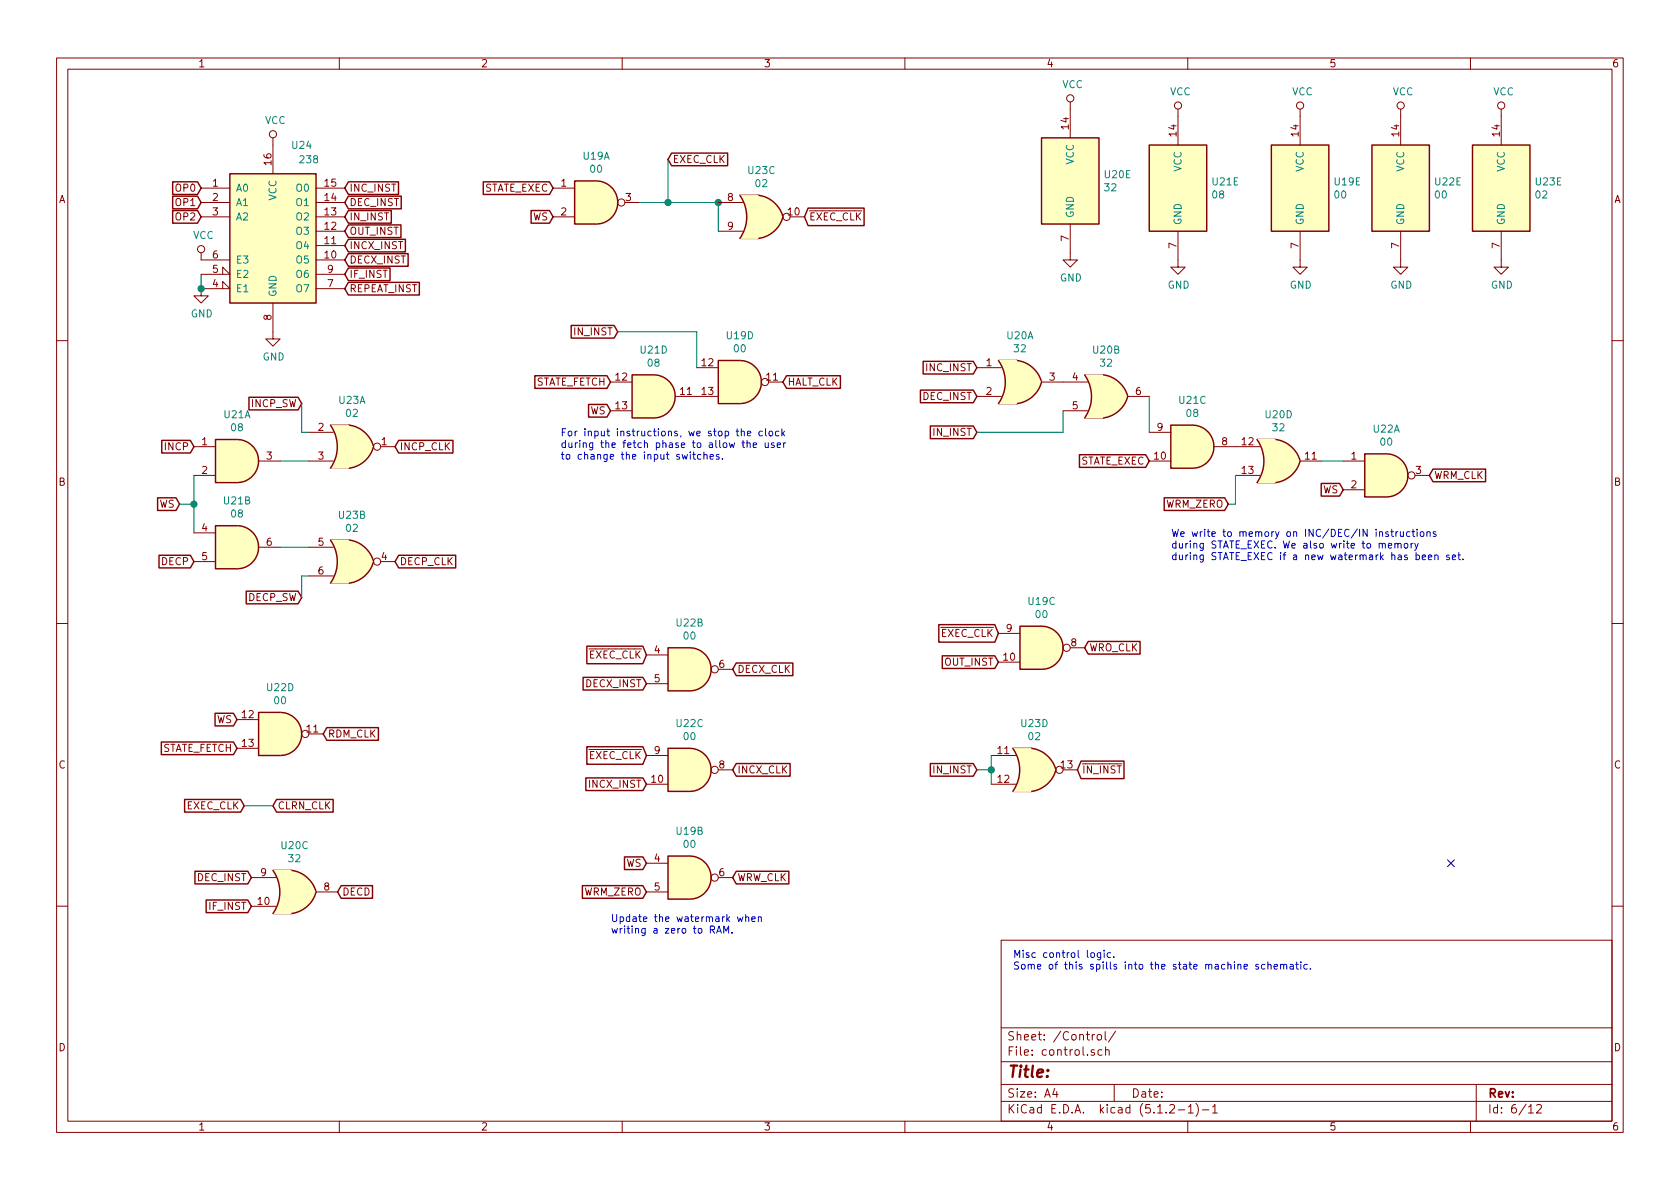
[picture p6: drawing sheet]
<svg xmlns="http://www.w3.org/2000/svg" width="297mm" height="210mm" viewBox="0 0 297 210" stroke-linecap="round" stroke-linejoin="round" font-family="sans-serif">
<g fill="none" stroke="#840000" stroke-width=".18">
<path d="M10 10.3h277v189.9h-277zM12 12.2h273v186.1h-273zM60 10.3v1.9M110 10.3v1.9M160 10.3v1.9M189.2 18v6.4M208.3 19.3v6.3M210 10.3v1.9M229.9 19.3v6.3M247.6 19.3v6.3M260 10.3v1.9M265.4 19.3v6.3"/>
<path d="M35.6 33.3h5M35.6 38.3h5M35.6 35.8h5M48.3 24.4v6.3M55.9 33.3h5.1M55.9 38.3h5.1M55.9 35.8h5.1M97.8 33.3h3.8M97.8 38.3h3.8M110.5 35.8h2.5M127 35.8h4.3M139.7 38.3h2.5"/>
<path d="M189.2 39.6v6.4h1.3l-1.3 1.2-1.2-1.2h1.2M35.6 48.5h5l-1.2-1.3v1.3M35.6 44.7v1.3h5M39.4 51v-1.2l1.2 1.2h-5v1.3h1.2l-1.2 1.3-1.3-1.3h1.3M48.3 53.6v6.3h1.2l-1.2 1.3-1.3-1.3h1.3M55.9 46h5.1M55.9 43.4h5.1M55.9 40.9h5.1M55.9 51h5.1M55.9 48.5h5.1M127 40.9h4.3M208.3 40.9v6.3h1.2l-1.2 1.3-1.3-1.3h1.3"/>
<path d="M229.9 40.9v6.3h1.2l-1.2 1.3-1.3-1.3h1.3M247.6 40.9v6.3h1.3l-1.3 1.3-1.2-1.3h1.2M265.4 40.9v6.3h1.3l-1.3 1.3-1.2-1.3h1.2M10 60.2h2M34.3 79h3.8M54.6 76.4h4.3M67.3 79h2.5M107.9 67.6h3.9M107.9 72.6h3.9M119.4 70.1h7.6M123.2 65h3.8M135.9 67.6h2.5"/>
<path d="M172.7 65h4.3M172.7 70.1h4.3M184.1 67.6h8.2M188 72.6h4.3M199.4 70.1h3.8M203.2 76.4h3.8M214.6 79h8.2M285 60.2h2M34.3 84.1h3.8M34.3 94.2h3.8M34.3 99.3h3.8M45.7 81.5h3.8"/>
<path d="M45.7 96.8h3.8M54.6 81.5h4.3M54.6 96.8h4.3M67.3 99.3h2.5M203.2 81.5h3.8M218.4 84.1h4.4M229.9 81.5h3.8M237.5 81.5h3.8M237.5 86.6h3.8M250.2 84.1h2.5M10 110.3h2M54.6 101.8h4.3"/>
<path d="M114.3 115.8h3.8M127 118.4h2.5M176.5 117.1h3.8M176.5 112h3.8M189.2 114.5h2.6M285 110.3h2M41.9 127.2h3.8M41.9 132.3h3.8M54.6 129.8h2.5M114.3 120.9h3.8M114.3 138.7h3.8M114.3 133.6h3.8"/>
<path d="M127 136.1h2.5M175.3 138.7h4.3M175.3 133.6h4.3M188 136.1h2.5M44.4 155.2h4.4M55.9 157.7h3.8M114.3 152.6h3.8M114.3 157.7h3.8M127 155.2h2.5M10 160.2h2M44.4 160.3h4.4M177 166.3h108v32h-108z"/>
<path d="M285 160.2h2M60 198.3v1.9M110 198.3v1.9M160 198.3v1.9M177 194.8h108M177 191.8h108M177 187.8h108M177 181.8h108M186.5 192.5l-.4 1h1M186.8 193v1M193.5 185.7l-.4-.1-.2 .2 .1 .2 .5 .2v.3h-.6M193.5 182.9l-.4 .3"/>
<path d="M194.1 183.1l.2-.2 .4 .2v.7l-.2 .1-.4-.1zM194.8 185.7l-.4-.1-.3 .3 .1 .6 .2 .1 .4-.1M195.4 182.4v1.3l.2 .2M195.5 185.7l.2-.1 .4 .1v.9M195.5 185.1v1.5M197 191.8v3M197.3 182.3l-1.3 2M206.8 195.5l.2-.2h.4l.2 .2 .1 .3-.1 .2-.8 .8h.9M208.3 196.3h1.2M210 198.3v1.9M210.1 195.8l.4-.5v1.5M210.1 196.8h.9"/>
<path d="M211.5 195.1a1.71 1.71 0 0 1 0 2.3M212.6 196.3h1.1M214.4 195.8l.4-.5v1.5M214.4 196.8h.8M260 198.3v1.9M261 191.8v6.5M270.3 195.8l.4-.5v1.5M270.3 196.8h.8M271.7 195.5l.2-.2h.4l.2 .5-.9 1h.9"/>
<circle cx="189.2" cy="17.4" r=".63"/>
<circle cx="208.3" cy="18.7" r=".63"/>
<circle cx="229.9" cy="18.7" r=".63"/>
<circle cx="247.6" cy="18.7" r=".63"/>
<circle cx="265.4" cy="18.7" r=".63"/>
<circle cx="48.3" cy="23.7" r=".63"/>
<circle cx="109.9" cy="35.8" r=".63"/>
<circle cx="139.1" cy="38.3" r=".63"/>
<circle cx="35.6" cy="44.1" r=".63"/>
<circle cx="66.7" cy="79" r=".63"/>
<circle cx="135.3" cy="67.6" r=".63"/>
<circle cx="66.7" cy="99.3" r=".63"/>
<circle cx="249.6" cy="84.1" r=".63"/>
<circle cx="126.4" cy="118.4" r=".63"/>
<circle cx="188.6" cy="114.5" r=".63"/>
<circle cx="54" cy="129.8" r=".63"/>
<circle cx="126.4" cy="136.1" r=".63"/>
<circle cx="187.3" cy="136.1" r=".63"/>
<circle cx="126.4" cy="155.2" r=".63"/>
</g>
<g fill="none" stroke="#840000" stroke-width=".25">
<path d="M30.5 32.2h4.4l.7 1.1-.7 1.1h-4.4zM30.5 34.7h4.4l.7 1.1-.7 1.1h-4.4zM30.5 37.2h4.4l.7 1.1-.7 1.2h-4.4zM40.6 30.7h15.3v22.9h-15.3zM61.6 37.2h7.6v2.3h-7.6l-.6-1.2zM61.6 39.8h9.3v2.2h-9.3l-.6-1.1zM61.6 32.2h8.9v2.2h-8.9l-.6-1.1zM61.6 34.7h9.3v2.2h-9.3l-.6-1.1zM85.4 32.2h11.8l.6 1.1-.6 1.1h-11.8zM93.9 37.2h3.3l.6 1.1-.6 1.2h-3.3zM101.6 32h3.8a3.8 3.8 0 0 1 3.8 3.8 3.8 3.8 0 0 1-3.8 3.8h-3.8zM118.7 27.1h10v2.2h-10l-.6-1.1z"/>
<path d="M130.8 34.5h3.2a5.2 5.2 0 0 1 4.4 3.8M130.8 34.6a6.6 6.6 0 0 1 0 7.5M138.4 38.4a5.2 5.2 0 0 1-4.4 3.8h-3.2M142.9 36.8h9.9v3.1h-9.9l-.7-1.6zM184.1 24.4h10.2v15.2h-10.2zM203.2 25.6h10.2v15.3h-10.2zM224.8 25.6h10.1v15.3h-10.1zM242.6 25.6h10.1v15.3h-10.1zM260.3 25.6h10.2v15.3h-10.2zM61.6 42.3h10.1v2.2h-10.1l-.6-1.1zM61.6 44.9h10.6v2.2h-10.6l-.6-1.1zM61.6 49.9h12.5v2.3h-12.5l-.6-1.2z"/>
<path d="M61.6 47.4h7.4v2.2h-7.4l-.6-1.1zM101 57.6h7.6l.6 1.1-.6 1.1h-7.6zM28.6 77.9h5.1l.6 1.1-.6 1.1h-5.1zM38.1 77.7h3.8a3.8 3.8 0 0 1 3.8 3.8 3.8 3.8 0 0 1-3.8 3.8h-3.8zM44 70.3h8.7l.6 1.1-.6 1.1h-8.7zM61.6 75.2a5.2 5.2 0 0 1 4.4 3.8M61.6 75.2h-3.2a6.6 6.6 0 0 1 0 7.6h3.2M66 79a5.2 5.2 0 0 1-4.4 3.8M70.5 77.9h9.6v2.2h-9.6l-.7-1.1zM94.6 66.4h12.7l.6 1.2-.6 1.1h-12.7zM104.1 71.5h3.2l.6 1.1-.6 1.2h-3.2zM111.8 66.3h3.8a3.8 3.8 0 0 1 3.8 3.8 3.8 3.8 0 0 1-3.8 3.8h-3.8z"/>
<path d="M127 63.7h3.8a3.8 3.8 0 0 1 3.8 3.9 3.8 3.8 0 0 1-3.8 3.8h-3.8zM139.1 66.4h9.5v2.3h-9.5l-.7-1.1zM162.7 69h9.4l.6 1.1-.6 1.1h-9.4zM163.2 63.9h8.9l.6 1.1-.6 1.1h-8.9zM164.5 75.3h7.6l.6 1.1-.6 1.2h-7.6zM176.5 63.7h3.2a5.2 5.2 0 0 1 4.4 3.8M176.6 63.8a6.6 6.6 0 0 1 0 7.5M184.1 67.6a5.2 5.2 0 0 1-4.4 3.8h-3.2M191.8 73.9h3.1M191.8 66.3h3.1M191.8 66.3a6.6 6.6 0 0 1 0 7.6M194.9 66.3a5.2 5.2 0 0 1 4.5 3.8"/>
<path d="M199.4 70.1a5.2 5.2 0 0 1-4.5 3.8M207 75.2h3.8a3.8 3.8 0 0 1 3.8 3.8 3.8 3.8 0 0 1-3.8 3.8h-3.8zM222.2 77.7h3.2a5.2 5.2 0 0 1 4.5 3.8M222.3 77.7a6.6 6.6 0 0 1 0 7.6M27.9 88h3.2l.6 1.1-.6 1.2h-3.2zM28.1 98.2h5.6l.6 1.1-.6 1.1h-5.6zM38.1 93h3.8a3.8 3.8 0 0 1 3.8 3.8 3.8 3.8 0 0 1-3.8 3.8h-3.8zM58.4 95.5h3.2a5.2 5.2 0 0 1 4.4 3.8M58.4 95.5a6.6 6.6 0 0 1 0 7.6M66 99.3a5.2 5.2 0 0 1-4.4 3.8h-3.2M70.5 98.2h10.1v2.2h-10.1l-.7-1.1zM190.9 80.4h11.7l.6 1.1-.6 1.1h-11.7z"/>
<path d="M205.8 88h10.7l.7 1.1-.7 1.2h-10.7zM229.9 81.6a5.2 5.2 0 0 1-4.5 3.8l-3.2-.1M233.6 85.5h3.3l.6 1.1-.6 1.1h-3.3zM241.3 80.3h3.8a3.8 3.8 0 0 1 3.8 3.8 3.8 3.8 0 0 1-3.8 3.8h-3.8zM253.4 83h9.3v2.2h-9.3l-.7-1.1zM43.5 104.5h9.2l.6 1.2-.6 1.1h-9.2zM103.1 119.8h10.6l.6 1.1-.6 1.1h-10.6zM103.8 114.3h9.9l.6 1.5-.6 1.6h-9.9zM118.1 114.5h3.8a3.8 3.8 0 0 1 3.8 3.9 3.8 3.8 0 0 1-3.8 3.8h-3.8zM130.2 117.2h10v2.3h-10l-.7-1.1zM166 110.5h9.9l.6 1.5-.6 1.6h-9.9zM166.6 116h9.3l.6 1.1-.6 1.1h-9.3z"/>
<path d="M180.3 110.7h3.8a3.8 3.8 0 0 1 3.9 3.8 3.8 3.8 0 0 1-3.9 3.9h-3.8zM192.4 113.4h9.2v2.3h-9.2l-.6-1.2zM28.5 131.2h12.8l.6 1.1-.6 1.1h-12.8zM38 126.1h3.3l.6 1.1-.6 1.2h-3.3zM45.7 126h3.8a3.8 3.8 0 0 1 3.8 3.8 3.8 3.8 0 0 1-3.8 3.8h-3.8zM57.8 128.7h9.1v2.2h-9.1l-.7-1.1zM103.6 137.6h10.1l.6 1.1-.6 1.1h-10.1zM103.8 132h9.9l.6 1.6-.6 1.5h-9.9zM118.1 132.3h3.8a3.8 3.8 0 0 1 3.8 3.8 3.8 3.8 0 0 1-3.8 3.8h-3.8zM130.2 135h9.5v2.3h-9.5l-.7-1.2zM164.5 135h7.6l.6 1.1-.6 1.2h-7.6zM179.1 139.9h3.1"/>
<path d="M179.1 132.3h3.1M179.1 132.4a6.6 6.6 0 0 1 0 7.5M182.2 132.3a5.2 5.2 0 0 1 4.5 3.8M186.7 136.2a5.2 5.2 0 0 1-4.5 3.8M191.1 134.6h7.6v3.1h-7.6l-.6-1.6zM32.6 141.4h9.9l.7 1.1-.7 1.1h-9.9zM34.5 154.1h9.3l.6 1.1-.6 1.1h-9.3zM36.4 159.2h7.4l.6 1.1-.6 1.1h-7.4zM48.3 153.9h3.1a5.2 5.2 0 0 1 4.5 3.8M48.3 153.9a6.6 6.6 0 0 1 0 7.6M48.9 141.4h10v2.2h-10l-.6-1.1zM55.9 157.8a5.2 5.2 0 0 1-4.5 3.8l-3.1-.1"/>
<path d="M60.3 156.6h5.6v2.2h-5.6l-.6-1.1zM103 156.6h10.7l.6 1.1-.6 1.1h-10.7zM110.4 151.5h3.3l.6 1.1-.6 1.2h-3.3zM118.1 151.4h3.8a3.8 3.8 0 0 1 3.8 3.8 3.8 3.8 0 0 1-3.8 3.8h-3.8zM130.2 154.1h9.3v2.2h-9.3l-.7-1.1z"/>
</g>
<g fill="none" stroke="#008400" stroke-width=".18">
<path d="M113 35.8h14v5.1M118.1 28.2v7.6M35.6 48.5v2.5M109.2 58.7h14v6.3M53.3 71.4v5h1.3M188 72.6v3.8h-15.3M203.2 70.1v6.3M31.7 89.1h2.6M34.3 84.1v10.1M49.5 81.5h5.1M49.5 96.8h5.1M218.4 84.1v5h-1.2"/>
<path d="M233.7 81.5h3.8M54.6 101.8h-1.3v3.9M172.7 136.1h2.6M175.3 133.6v5.1M43.2 142.5h5.1"/>
</g>
<g fill="#008400" stroke="#008400" stroke-width=".25">
<circle cx="34.3" cy="89.1" r=".51"/>
<circle cx="35.6" cy="51" r=".51"/>
<circle cx="127" cy="35.8" r=".51"/>
<circle cx="118.1" cy="35.8" r=".51"/>
<circle cx="175.3" cy="136.1" r=".51"/>
</g>
<g fill="#ffffc2" stroke="#ffffc2" stroke-width=".18">
<path d="M40.6 30.7h15.3v22.9h-15.3z"/>
<path d="M242.6 25.6h10.1v15.3h-10.1z"/>
<path d="M105.4 32a3.8 3.8 0 0 1 3.8 3.8 3.8 3.8 0 0 1-3.8 3.8z"/>
<path d="M101.6 32h3.8v7.6h-3.8z"/>
<path d="M121.9 114.5a3.8 3.8 0 0 1 3.8 3.9 3.8 3.8 0 0 1-3.8 3.8z"/>
<path d="M118.1 114.5h3.8v7.7h-3.8z"/>
<path d="M130.8 63.7a3.8 3.8 0 0 1 3.8 3.9 3.8 3.8 0 0 1-3.8 3.8z"/>
<path d="M127 63.7h3.8v7.7h-3.8z"/>
<path d="M184.1 110.7a3.8 3.8 0 0 1 3.9 3.8 3.8 3.8 0 0 1-3.9 3.9z"/>
<path d="M180.3 110.7h3.8v7.7h-3.8z"/>
<path d="M224.8 25.6h10.1v15.3h-10.1z"/>
<path d="M121.9 151.4a3.8 3.8 0 0 1 3.8 3.8 3.8 3.8 0 0 1-3.8 3.8z"/>
<path d="M118.1 151.4h3.8v7.6h-3.8z"/>
<path d="M49.5 126a3.8 3.8 0 0 1 3.8 3.8 3.8 3.8 0 0 1-3.8 3.8z"/>
<path d="M45.7 126h3.8v7.6h-3.8z"/>
<path d="M121.9 132.3a3.8 3.8 0 0 1 3.8 3.8 3.8 3.8 0 0 1-3.8 3.8z"/>
<path d="M118.1 132.3h3.8v7.6h-3.8z"/>
<path d="M41.9 77.7a3.8 3.8 0 0 1 3.8 3.8 3.8 3.8 0 0 1-3.8 3.8z"/>
<path d="M38.1 77.7h3.8v7.6h-3.8z"/>
<path d="M41.9 93a3.8 3.8 0 0 1 3.8 3.8 3.8 3.8 0 0 1-3.8 3.8z"/>
<path d="M38.1 93h3.8v7.6h-3.8z"/>
<path d="M210.8 75.2a3.8 3.8 0 0 1 3.8 3.8 3.8 3.8 0 0 1-3.8 3.8z"/>
<path d="M207 75.2h3.8v7.6h-3.8z"/>
<path d="M115.6 66.3a3.8 3.8 0 0 1 3.8 3.8 3.8 3.8 0 0 1-3.8 3.8z"/>
<path d="M111.8 66.3h3.8v7.6h-3.8z"/>
<path d="M203.2 25.6h10.2v15.3h-10.2z"/>
<path d="M245.1 80.3a3.8 3.8 0 0 1 3.8 3.8 3.8 3.8 0 0 1-3.8 3.8z"/>
<path d="M241.3 80.3h3.8v7.6h-3.8z"/>
<path d="M51.4 153.9a5.2 5.2 0 0 1 4.5 3.8l-5 1.3z"/>
<path d="M50.9 156.4l5 1.4a5.2 5.2 0 0 1-4.5 3.8z"/>
<path d="M48.3 161.5h3.1z"/>
<path d="M48.3 153.9h3.1z"/>
<path d="M48.3 153.9h3.1v7.6h-3.1a6.7 6.7 0 0 0 0-7.6z"/>
<path d="M225.4 77.7a5.2 5.2 0 0 1 4.5 3.8l-5 1.3z"/>
<path d="M224.9 80.2l5 1.4a5.2 5.2 0 0 1-4.5 3.8z"/>
<path d="M222.2 85.3h3.2z"/>
<path d="M222.2 77.7h3.2z"/>
<path d="M222.2 77.7h3.2v7.6h-3.2a6.7 6.7 0 0 0 0-7.6z"/>
<path d="M184.1 24.4h10.2v15.2h-10.2z"/>
<path d="M194.9 66.3a5.2 5.2 0 0 1 4.5 3.8l-5 1.3z"/>
<path d="M194.4 68.8l5 1.3a5.2 5.2 0 0 1-4.5 3.8z"/>
<path d="M191.8 73.9h3.1z"/>
<path d="M191.8 66.3h3.1z"/>
<path d="M191.8 66.3h3.1v7.6h-3.1a6.7 6.7 0 0 0 0-7.6z"/>
<path d="M179.7 63.7a5.2 5.2 0 0 1 4.4 3.8l-5 1.4z"/>
<path d="M179.1 66.2l5 1.4a5.2 5.2 0 0 1-4.4 3.8z"/>
<path d="M176.5 71.4h3.2z"/>
<path d="M176.5 63.7h3.2z"/>
<path d="M176.5 63.7h3.2v7.7h-3.2a6.7 6.7 0 0 0 0-7.7z"/>
<path d="M61.6 75.2a5.2 5.2 0 0 1 4.4 3.8l-5 1.3z"/>
<path d="M61 77.7l5 1.3a5.2 5.2 0 0 1-4.4 3.8z"/>
<path d="M58.4 82.8h3.2z"/>
<path d="M58.4 75.2h3.2z"/>
<path d="M58.4 75.2h3.2v7.6h-3.2a6.7 6.7 0 0 0 0-7.6z"/>
<path d="M61.6 95.5a5.2 5.2 0 0 1 4.4 3.8l-5 1.3z"/>
<path d="M61 98l5 1.3a5.2 5.2 0 0 1-4.4 3.8z"/>
<path d="M58.4 103.1h3.2z"/>
<path d="M58.4 95.5h3.2z"/>
<path d="M58.4 95.5h3.2v7.6h-3.2a6.7 6.7 0 0 0 0-7.6z"/>
<path d="M134 34.5a5.2 5.2 0 0 1 4.4 3.8l-5 1.4z"/>
<path d="M133.4 37l5 1.4a5.2 5.2 0 0 1-4.4 3.8z"/>
<path d="M130.8 42.2h3.2z"/>
<path d="M130.8 34.5h3.2z"/>
<path d="M130.8 34.5h3.2v7.7h-3.2a6.7 6.7 0 0 0 0-7.7z"/>
<path d="M260.3 25.6h10.2v15.3h-10.2z"/>
<path d="M182.2 132.3a5.2 5.2 0 0 1 4.5 3.8l-5 1.4z"/>
<path d="M181.7 134.8l5 1.4a5.2 5.2 0 0 1-4.5 3.8z"/>
<path d="M179.1 139.9h3.1z"/>
<path d="M179.1 132.3h3.1z"/>
<path d="M179.1 132.3h3.1v7.6h-3.1a6.7 6.7 0 0 0 0-7.6z"/>
</g>
<path d="M255.9 152l1.2 1.3M257.1 152l-1.2 1.3" fill="none" stroke="#000084" stroke-width=".18"/>
<g fill="none" stroke="#0000c2" stroke-width=".18">
<path d="M122.7 79.9v1.1l.3 .2M124.5 79.9v1.3M131.1 76.4l.1-.2 .3 .1 .1 .8M131.1 75.8v1.3M131.2 78.3h.4M131.4 77.9v1.1l.2 .1M132.1 78.4l.2-.1 .3 .1v.7M132.1 77.9v1.2M132.2 76.7l.5-.2v-.2l-.4-.1-.1 .2v.6h.5M133.2 78.7l.6-.1-.1-.2-.4-.1-.1 .2v.6h.5M134.8 76.3l-.4-.1-.2 .3 .1 .5h.5M135.3 78.3l.1 .8h.3l.1-.1"/>
<path d="M135.4 75.8v1.1l.1 .2M135.8 78.3v.8M136.1 76.3l.3-.1 .2 .3-.1 .5-.3 .1-.2-.1zM136.9 78.4l-.3-.1-.2 .2v.2l.5 .1v.3h-.5M137.4 78.7l.6-.1-.1-.2-.3-.1-.2 .2 .1 .6h.4M137.7 76.3l-.4-.1-.2 .3 .1 .5h.5M138.3 75.8v1.3M138.4 76.6l.3 .5M138.6 78.3v.8M138.7 76.2l-.4 .5M138.9 78.3l-.3 .2M122.5 80.4h.5"/>
<path d="M123.9 80.4h-.4l-.2 .2 .1 .5h.5M124.5 80.5l.1-.1h.3l.1 .8M125.6 80.8l.6-.1-.1-.3h-.4l-.1 .1v.6h.5M127.1 80.4h-.3l-.2 .1 .1 .2 .4 .1v.3h-.5M127.7 81.1v.1M245.5 94.1l-.3-.1-.2 .2 .1 .2 .4 .1v.3h-.5M245.5 96.5l.6-.1-.1-.3h-.3l-.2 .2v.6h.5M245.9 94h.5M246.1 93.6v1.1l.3 .2M246.6 96.2l.2-.1h.3l.1 .8M246.6 96.1v.8M246.8 94v.9"/>
<path d="M247.2 94l-.4 .3M247.2 96.3l.1-.2h.3l.1 .8M247.6 94v.8l.4 .1 .1-.2M248.1 94v.9M248.3 96.2l.2-.1 .4 .1v.5l-.1 .2h-.3l-.2-.1zM249.3 94.1l-.4-.1-.2 .3 .1 .5h.5M249.5 96.1v.8M249.7 94h.4M249.8 93.6v1.1l.3 .2M249.8 96.1h-.2l-.1 .2M250.1 96.1l.3 .8M250.4 98.2l.3-.1 .3 .3-.1 .5h-.5"/>
<path d="M250.5 93.6v.1M250.5 94v.9M250.7 96.1l-.4 1.1-.2 .2M251.2 94.2l.1-.2 .4 .2 .1 .4-.2 .2-.3 .1-.1-.2zM251.5 98.5l.6-.1-.1-.2-.4-.1-.1 .2v.6h.5M252.3 94.2l.2-.2 .3 .1 .1 .8M252.3 94v.9M252.6 98.5l.6-.1-.1-.2-.4-.1-.1 .2v.6h.5M253.7 98.3l.2-.2 .3 .1 .1 .8M253.7 98.1v.9M253.9 94.1l-.3-.1-.2 .2 .1 .2 .4 .1v.3h-.5M256.2 98.2l-.3-.1-.1 .2v.2l.4 .1v.3h-.4"/>
<path d="M256.8 98.5l.6-.1-.1-.2-.3-.1-.2 .2v.6h.5M257.8 98.1h.4M257.9 97.7v1.1l.3 .2M258.6 98.9v.1M125.6 164.4l.7-.1v-.4l-.7-.2v1.3M125.9 164.4l.4 .6M126.7 165l.4-1.3 .5 1.3M126.8 164.7h.6M128 165v-1.3l.4 1 .4-1v1.3M129.4 164.9v.1M130.4 162.1l.2 .9 .3-.6 .2 .6 .3-.9M131.9 162.2l.1-.1 .3 .1 .1 .8"/>
<path d="M131.9 161.7v1.3M132.9 162.5l.6-.1v-.2l-.4-.1-.2 .2 .1 .6h.5M134.1 162.2l.2-.1 .3 .1v.8M134.1 162.1v.9M194.6 168.5v1.1l-.2 .1h-.3M194.6 168.5h-.3l-.3 .2 .1 .6h.5M195.2 168v.2M195.2 168.5v.8M196.4 168.5h-.4l-.2 .2 .1 .6h.5M196.9 169.2v.1M220 170.9l.5-.1v-.2l-.4-.1-.1 .2v.6h.5M222.5 170.6l-.3-.1-.2 .2 .1 .2 .4 .1v.3h-.5"/>
<path d="M223.6 170.6l-.3-.1-.3 .3 .2 .5h.4M224.2 170.7l.2-.2 .3 .1v.8M224.2 170.1v1.3M225.3 170.9l.6-.1-.1-.2-.3-.1-.2 .2v.6h.5M226.4 170.7l.2-.2 .3 .1 .1 .8M226.4 170.5v.9M227 170.7l.2-.2 .3 .1v.8M228.1 170.6h.5l.1 .8M228.7 170.8l-.5 .1-.1 .2v.2h.6M229.1 170.5h.5M229.3 170.1v1.1l.3 .2M230 170.1v.1"/>
<path d="M230 170.5v.9M231.1 170.6l-.3-.1-.3 .3 .2 .5h.4M231.7 171.2v.2"/>
</g>
<text font-size="2.8" fill="#840000" x="178" y="190.5">Title:</text>
<g font-size="2.1" fill="#840000">
<text x="178" y="184">Sheet: /Control/</text>
<text x="178" y="186.7">File: control.sch</text>
<text x="178" y="196.9">KiCad E.D.A. kicad (5.1.2-1)-1</text>
<text x="178" y="194.1">Size: A4</text>
<text x="200" y="194.1">Date:</text>
<text x="263" y="194.1">Rev:</text>
<text x="263" y="196.9">Id: 6/12</text>
</g>
<g font-size="1.8" fill="#840000">
<text x="35" y="11.9">1</text>
<text x="85" y="11.9">2</text>
<text x="135" y="11.9">3</text>
<text x="185" y="11.9">4</text>
<text x="235" y="11.9">5</text>
<text x="285" y="11.9">6</text>
<text x="189" y="22.8" transform="rotate(-90 189 22.8)">14</text>
<text x="48" y="29.2" transform="rotate(-90 48 29.2)">16</text>
<text x="118.9" y="28.8">EXEC_CLK</text>
<text x="208" y="24.1" transform="rotate(-90 208 24.1)">14</text>
<text x="229.6" y="24.1" transform="rotate(-90 229.6 24.1)">14</text>
<text x="247.4" y="24.1" transform="rotate(-90 247.4 24.1)">14</text>
<text x="265.2" y="24.1" transform="rotate(-90 265.2 24.1)">14</text>
<text x="10.4" y="35.9">A</text>
<text x="31.2" y="33.9">OP0</text>
<text x="37.6" y="33">1</text>
<text x="37.6" y="35.6">2</text>
<text x="57.5" y="35.6">14</text>
<text x="57.5" y="33">15</text>
<text x="61.7" y="33.9">INC_INST</text>
<text x="85.4" y="33.9">STATE_EXEC</text>
<text x="99.2" y="33">1</text>
<text x="110.6" y="35.6">3</text>
<text x="128.7" y="35.6">8</text>
<text x="285.4" y="35.9">A</text>
<text x="31.2" y="36.4">OP1</text>
<text x="31.2" y="39">OP2</text>
<text x="37.6" y="38.1">3</text>
<text x="57.5" y="40.6">12</text>
<text x="57.5" y="38.1">13</text>
<text x="61.7" y="39">IN_INST</text>
<text x="61.7" y="41.5">OUT_INST</text>
<text x="61.7" y="36.4">DEC_INST</text>
<text x="94.2" y="39">WS</text>
<text x="99.2" y="38.1">2</text>
<text x="128.7" y="40.6">9</text>
<text x="139.4" y="38.1">10</text>
<text x="143" y="39">EXEC_CLK</text>
<text x="37.6" y="45.7">6</text>
<text x="57.5" y="45.7">10</text>
<text x="57.5" y="43.2">11</text>
<text x="61.7" y="44.1">INCX_INST</text>
<text x="61.7" y="46.6">DECX_INST</text>
<text x="189" y="42.6" transform="rotate(-90 189 42.6)">7</text>
<text x="208" y="43.9" transform="rotate(-90 208 43.9)">7</text>
<text x="229.6" y="43.9" transform="rotate(-90 229.6 43.9)">7</text>
<text x="247.4" y="43.9" transform="rotate(-90 247.4 43.9)">7</text>
<text x="265.2" y="43.9" transform="rotate(-90 265.2 43.9)">7</text>
<text x="37.6" y="50.8">4</text>
<text x="37.6" y="48.3">5</text>
<text x="57.9" y="50.8">7</text>
<text x="57.9" y="48.3">9</text>
<text x="61.7" y="51.7">REPEAT_INST</text>
<text x="61.7" y="49.1">IF_INST</text>
<text x="48" y="56.6" transform="rotate(-90 48 56.6)">8</text>
<text x="101.7" y="59.3">IN_INST</text>
<text x="124.1" y="64.8">12</text>
<text x="163.9" y="65.7">INC_INST</text>
<text x="174.4" y="64.8">1</text>
<text x="94.5" y="68.2">STATE_FETCH</text>
<text x="108.9" y="67.3">12</text>
<text x="120.3" y="69.8">11</text>
<text x="124.1" y="69.8">13</text>
<text x="135.6" y="67.3">11</text>
<text x="139.2" y="68.2">HALT_CLK</text>
<text x="163.2" y="70.7">DEC_INST</text>
<text x="174.4" y="69.8">2</text>
<text x="185.6" y="67.3">3</text>
<text x="189.6" y="67.3">4</text>
<text x="200.8" y="69.8">6</text>
<text x="44.5" y="72">INCP_SW</text>
<text x="56.3" y="76.2">2</text>
<text x="104.3" y="73.3">WS</text>
<text x="108.9" y="72.4">13</text>
<text x="165.2" y="77.1">IN_INST</text>
<text x="189.6" y="72.4">5</text>
<text x="204.6" y="76.2">9</text>
<text x="29.3" y="79.6">INCP</text>
<text x="35.7" y="78.7">1</text>
<text x="35.7" y="83.8">2</text>
<text x="47.1" y="81.3">3</text>
<text x="56.3" y="81.3">3</text>
<text x="67.5" y="78.7">1</text>
<text x="70.6" y="79.6">INCP_CLK</text>
<text x="190.8" y="82.2">STATE_EXEC</text>
<text x="204.1" y="81.3">10</text>
<text x="216.1" y="78.7">8</text>
<text x="219.6" y="78.7">12</text>
<text x="219.6" y="83.8">13</text>
<text x="230.8" y="81.3">11</text>
<text x="238.9" y="81.3">1</text>
<text x="250.3" y="83.8">3</text>
<text x="10.4" y="85.9">B</text>
<text x="28.1" y="89.8">WS</text>
<text x="206.1" y="89.8">WRM_ZERO</text>
<text x="233.9" y="87.2">WS</text>
<text x="238.9" y="86.4">2</text>
<text x="253.5" y="84.7">WRM_CLK</text>
<text x="285.4" y="85.9">B</text>
<text x="35.7" y="94">4</text>
<text x="28.6" y="99.9">DECP</text>
<text x="35.7" y="99.1">5</text>
<text x="47.1" y="96.5">6</text>
<text x="56.3" y="96.5">5</text>
<text x="56.3" y="101.6">6</text>
<text x="67.5" y="99.1">4</text>
<text x="70.6" y="99.9">DECP_CLK</text>
<text x="43.8" y="106.3">DECP_SW</text>
<text x="166.3" y="112.6">EXEC_CLK</text>
<text x="178" y="111.8">9</text>
<text x="104.1" y="116.5">EXEC_CLK</text>
<text x="115.7" y="115.6">4</text>
<text x="127.2" y="118.1">6</text>
<text x="130.3" y="119">DECX_CLK</text>
<text x="167" y="117.7">OUT_INST</text>
<text x="177.5" y="116.8">10</text>
<text x="189.4" y="114.3">8</text>
<text x="192.6" y="115.2">WRO_CLK</text>
<text x="103.6" y="121.5">DECX_INST</text>
<text x="115.7" y="120.6">5</text>
<text x="38.3" y="127.9">WS</text>
<text x="42.8" y="127">12</text>
<text x="54.3" y="129.5">11</text>
<text x="57.9" y="130.4">RDM_CLK</text>
<text x="10.4" y="135.9">C</text>
<text x="28.4" y="133">STATE_FETCH</text>
<text x="42.8" y="132.1">13</text>
<text x="104.1" y="134.2">EXEC_CLK</text>
<text x="115.7" y="133.3">9</text>
<text x="127.2" y="135.9">8</text>
<text x="130.3" y="136.8">INCX_CLK</text>
<text x="165.2" y="136.8">IN_INST</text>
<text x="176.5" y="133.3">11</text>
<text x="187.6" y="135.9">13</text>
<text x="191.3" y="136.8">IN_INST</text>
<text x="285.4" y="135.9">C</text>
<text x="33" y="143.1">EXEC_CLK</text>
<text x="49" y="143.1">CLRN_CLK</text>
<text x="104.3" y="139.3">INCX_INST</text>
<text x="115.2" y="138.4">10</text>
<text x="176.5" y="138.4">12</text>
<text x="34.9" y="155.8">DEC_INST</text>
<text x="46.1" y="154.9">9</text>
<text x="110.7" y="153.3">WS</text>
<text x="115.7" y="152.4">4</text>
<text x="127.2" y="154.9">6</text>
<text x="130.3" y="155.8">WRW_CLK</text>
<text x="37.1" y="160.9">IF_INST</text>
<text x="45.6" y="160">10</text>
<text x="57.3" y="157.5">8</text>
<text x="60.5" y="158.4">DECD</text>
<text x="103.2" y="158.4">WRM_ZERO</text>
<text x="115.7" y="157.5">5</text>
<text x="10.4" y="185.9">D</text>
<text x="285.4" y="185.9">D</text>
<text x="35" y="199.9">1</text>
<text x="85" y="199.9">2</text>
<text x="135" y="199.9">3</text>
<text x="185" y="199.9">4</text>
<text x="235" y="199.9">5</text>
<text x="285" y="199.9">6</text>
</g>
<g font-size="1.8" fill="#008484">
<text x="187.8" y="15.6">VCC</text>
<text x="206.9" y="16.9">VCC</text>
<text x="228.4" y="16.9">VCC</text>
<text x="246.2" y="16.9">VCC</text>
<text x="264" y="16.9">VCC</text>
<text x="46.8" y="21.9">VCC</text>
<text x="51.7" y="26.3">U24</text>
<text x="53.1" y="28.9">238</text>
<text x="103.1" y="28.2">U19A</text>
<text x="189.9" y="29.1" transform="rotate(-90 189.9 29.1)">VCC</text>
<text x="41.7" y="33.9">A0</text>
<text x="48.9" y="35.5" transform="rotate(-90 48.9 35.5)">VCC</text>
<text x="52.5" y="33.9">O0</text>
<text x="104.4" y="30.6">00</text>
<text x="132.4" y="30.8">U23C</text>
<text x="133.7" y="33.1">02</text>
<text x="195.4" y="31.5">U20E</text>
<text x="195.4" y="33.8">32</text>
<text x="208.9" y="30.4" transform="rotate(-90 208.9 30.4)">VCC</text>
<text x="214.4" y="32.8">U21E</text>
<text x="214.4" y="35.1">08</text>
<text x="230.5" y="30.4" transform="rotate(-90 230.5 30.4)">VCC</text>
<text x="236" y="32.8">U19E</text>
<text x="236" y="35.1">00</text>
<text x="248.3" y="30.4" transform="rotate(-90 248.3 30.4)">VCC</text>
<text x="253.8" y="32.8">U22E</text>
<text x="253.8" y="35.1">00</text>
<text x="266.1" y="30.4" transform="rotate(-90 266.1 30.4)">VCC</text>
<text x="271.6" y="32.8">U23E</text>
<text x="271.6" y="35.1">02</text>
<text x="41.7" y="36.4">A1</text>
<text x="41.7" y="39">A2</text>
<text x="52.5" y="41.5">O3</text>
<text x="52.5" y="39">O2</text>
<text x="52.5" y="36.4">O1</text>
<text x="189.9" y="38.6" transform="rotate(-90 189.9 38.6)">GND</text>
<text x="208.9" y="39.9" transform="rotate(-90 208.9 39.9)">GND</text>
<text x="230.5" y="39.9" transform="rotate(-90 230.5 39.9)">GND</text>
<text x="248.3" y="39.9" transform="rotate(-90 248.3 39.9)">GND</text>
<text x="266.1" y="39.9" transform="rotate(-90 266.1 39.9)">GND</text>
<text x="34.1" y="42.3">VCC</text>
<text x="41.7" y="46.6">E3</text>
<text x="52.5" y="46.6">O5</text>
<text x="52.5" y="44.1">O4</text>
<text x="41.7" y="51.7">E1</text>
<text x="41.7" y="49.1">E2</text>
<text x="48.9" y="52.6" transform="rotate(-90 48.9 52.6)">GND</text>
<text x="52.5" y="51.7">O7</text>
<text x="52.5" y="49.1">O6</text>
<text x="187.4" y="49.8">GND</text>
<text x="206.5" y="51">GND</text>
<text x="228" y="51">GND</text>
<text x="245.8" y="51">GND</text>
<text x="263.6" y="51">GND</text>
<text x="33.7" y="56.1">GND</text>
<text x="128.5" y="60">U19D</text>
<text x="178.1" y="60">U20A</text>
<text x="46.4" y="63.7">GND</text>
<text x="113.3" y="62.5">U21D</text>
<text x="114.6" y="64.8">08</text>
<text x="129.8" y="62.3">00</text>
<text x="179.4" y="62.3">32</text>
<text x="193.3" y="62.5">U20B</text>
<text x="194.6" y="64.8">32</text>
<text x="60" y="71.4">U23A</text>
<text x="208.6" y="71.4">U21C</text>
<text x="39.6" y="74">U21A</text>
<text x="40.9" y="76.3">08</text>
<text x="61.3" y="73.7">02</text>
<text x="209.9" y="73.7">08</text>
<text x="223.8" y="74">U20D</text>
<text x="225.1" y="76.3">32</text>
<text x="242.8" y="76.5">U22A</text>
<text x="244.1" y="78.8">00</text>
<text x="39.6" y="89.2">U21B</text>
<text x="40.9" y="91.5">08</text>
<text x="60" y="91.7">U23B</text>
<text x="61.3" y="94.1">02</text>
<text x="181.9" y="107">U19C</text>
<text x="119.7" y="110.8">U22B</text>
<text x="121" y="113.1">00</text>
<text x="183.2" y="109.3">00</text>
<text x="47.3" y="122.2">U22D</text>
<text x="48.6" y="124.5">00</text>
<text x="119.7" y="128.6">U22C</text>
<text x="121" y="130.9">00</text>
<text x="180.6" y="128.6">U23D</text>
<text x="181.9" y="130.9">02</text>
<text x="119.7" y="147.6">U19B</text>
<text x="121" y="149.9">00</text>
<text x="49.8" y="150.2">U20C</text>
<text x="51.1" y="152.5">32</text>
</g>
<g font-size="1.8" fill="#0000c2">
<text x="99.1" y="77.2">For input instructions, we stop the clock</text>
<text x="99.1" y="79.2">during the fetch phase to allow the user</text>
<text x="99.1" y="81.3">to change the input switches.</text>
<text x="207" y="94.9">We write to memory on INC/DEC/IN instructions</text>
<text x="207" y="97">during STATE_EXEC. We also write to memory</text>
<text x="207" y="99.1">during STATE_EXEC if a new watermark has been set.</text>
<text x="107.9" y="163">Update the watermark when</text>
<text x="107.9" y="165.1">writing a zero to RAM.</text>
<text x="179.1" y="169.4">Misc control logic.</text>
<text x="179.1" y="171.4">Some of this spills into the state machine schematic.</text>
</g>
</svg>
